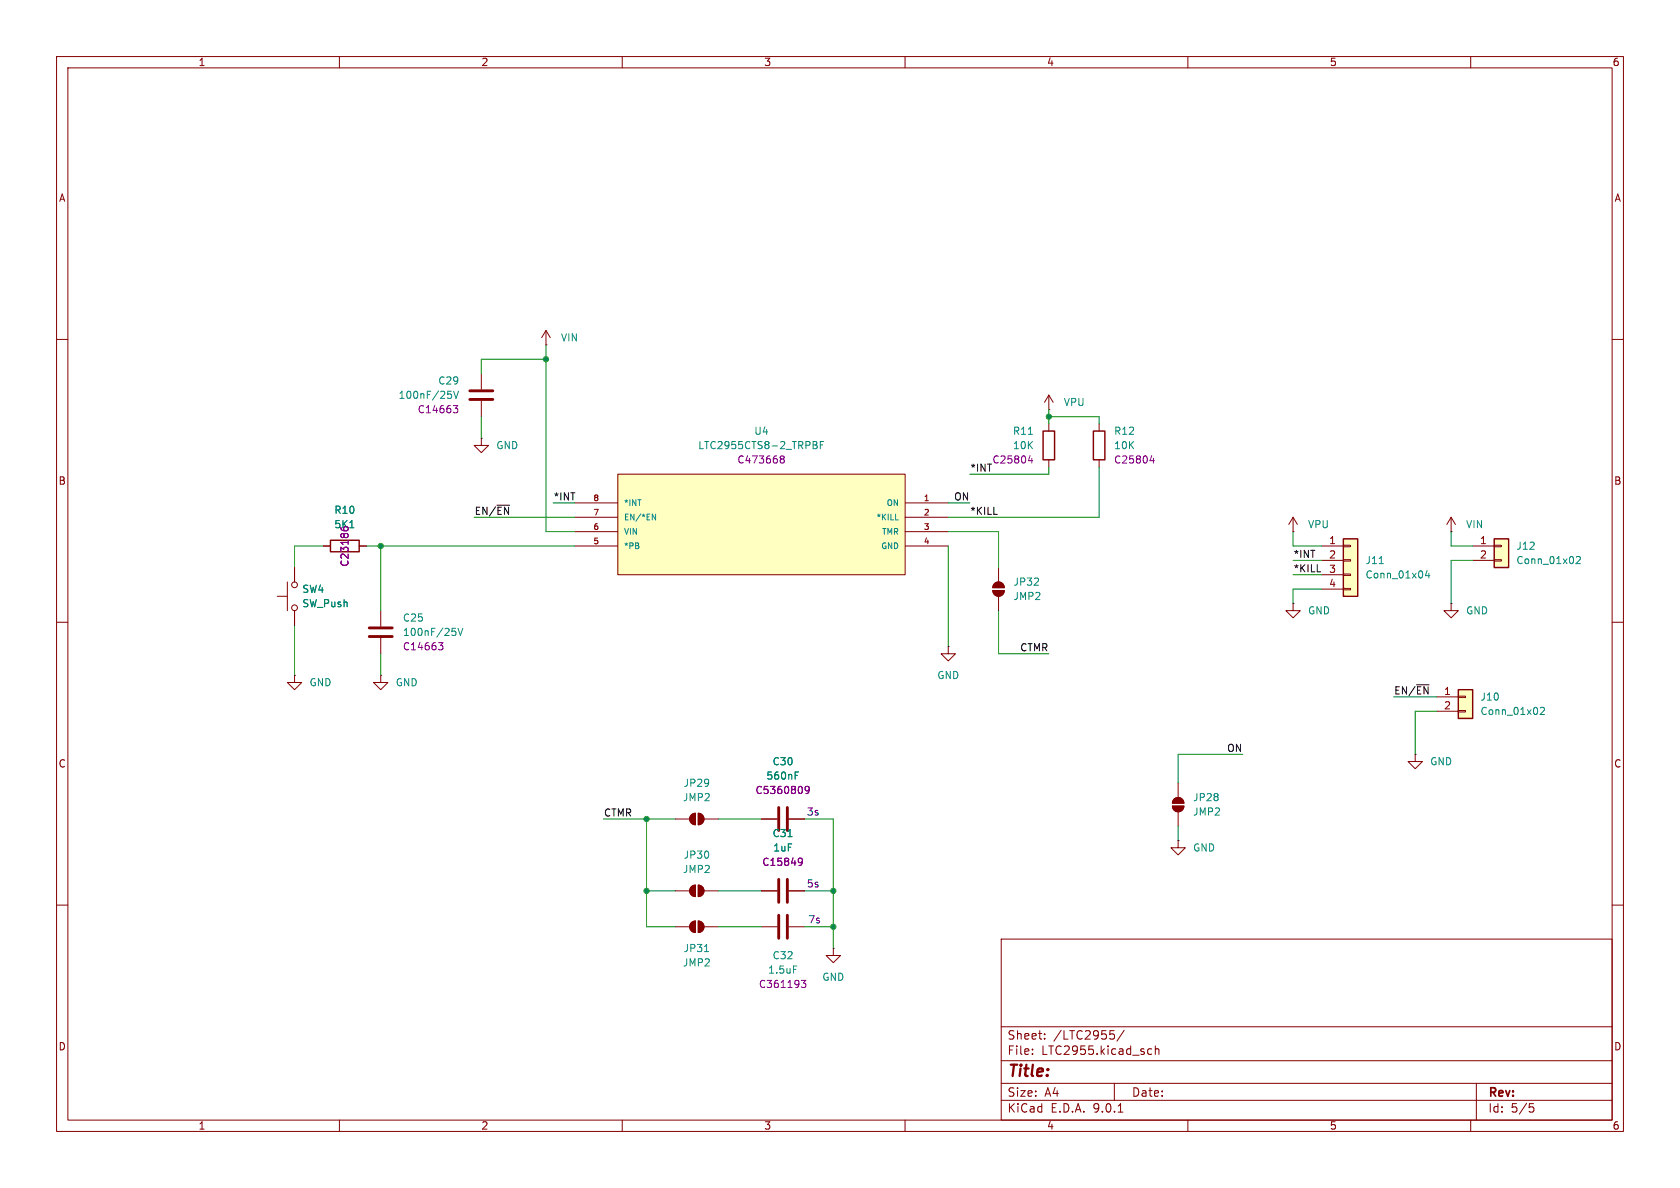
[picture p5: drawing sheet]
<svg xmlns="http://www.w3.org/2000/svg" width="297mm" height="210mm" viewBox="0 0 297 210" stroke-linecap="round" stroke-linejoin="round" font-family="sans-serif">
<path d="M0 0h297v210h-297z" fill="#fff" stroke="#fff" stroke-width=".18"/>
<g fill="none" stroke="#840000" stroke-width=".18">
<path d="M10 10h277v190h-277zM12 12h273v186h-273zM60 10v2M110 10v2M160 10v2M210 10v2M260 10v2M10 60h2M185.4 72.4h.1M185.4 69.9l-.7 1.2M185.4 69.9l.8 1.2M185.4 69.9v2.5"/>
<path d="M285 60h2M10 110h2M285 110h2M208.3 138.4v2.6M250.2 133.4v1.2h1.3l-1.3 1.3-1.3-1.3h1.3M250.2 133.4h.1M207.3 142.5h2a1.02 1.02 0 0 1-1 1 1.02 1.02 0 0 1-1-1zM207.6 141.3a1.02 1.02 0 0 1 1.1-.2 1.02 1.02 0 0 1 .6 .9h-2zM208.3 148.6v1.3h1.2l-1.2 1.2-1.3-1.2h1.3M208.3 148.6h.1M208.3 143.5v2.6M10 160h2"/>
<path d="M147.3 167.6v1.3h1.3l-1.3 1.3-1.3-1.3h1.3M147.3 167.6h.1M177 166h108v32h-108zM285 160h2M60 198v2M110 198v2M160 198v2M177 194.5h108M177 191.5h108M177 187.5h108M177 181.5h108M182.5 186.3v.1"/>
<path d="M182.5 185.5v.1M184.7 183.6v.1M184.7 182.8v.1M196.2 182.2h.8M196.7 182.8l.3 .3v.3l-.3 .3M197 191.5v3M197.7 196.6h.8M198.7 182.1l-1.2 2M203 186.3h.6M203 185.5h.6M204.2 185.5l.3-.1 .3 .1 .1 .9M204.2 184.9v1.5"/>
<path d="M210 198v2M260 198v2M261 191.5v6.5M270.4 195.1h.7M270.5 195.7h.4l.3 .3-.2 .5-.5 .1"/>
</g>
<g fill="#840000" stroke="#840000" stroke-width=".18">
<path d="M207.3 142.5h2a1.02 1.02 0 0 1-1 1 1.02 1.02 0 0 1-1-1z"/>
<path d="M207.6 141.3a1.02 1.02 0 0 1 1.1-.2 1.02 1.02 0 0 1 .6 .9h-2z"/>
</g>
<path d="M257.8 121.9h2.5v5.1h-2.5z" fill="#ffffc2"/>
<path d="M184.4 76.2h2v5.1h-2zM257.8 121.9h2.5v5.1h-2.5z" fill="none" stroke="#840000" stroke-width=".25"/>
<g fill="none" stroke="#840000" stroke-width=".18">
<path d="M185.4 74.9v1.3M185.4 81.3v1.3M256.5 94h.1M256.5 91.4l-.7 1.3M256.5 91.4l.8 1.3M256.5 91.4v2.6M67.3 119.4v1.3h1.3l-1.3 1.2-1.3-1.2h1.3M67.3 119.4h.1M228.6 106.7v1.3h1.3l-1.3 1.2-1.3-1.2h1.3M228.6 106.7h.1M256.5 106.7v1.3h1.3l-1.3 1.2-1.2-1.2h1.2M256.5 106.7h.1"/>
<path d="M254 123.2h3.8M254 125.7h3.8M257.8 123.1h1.3v.2h-1.3zM257.8 125.6h1.3v.3h-1.3zM119.4 157.5h2.5M122.2 156.8l.7-.3v2a1.02 1.02 0 0 1-.9-.6 1.02 1.02 0 0 1 .2-1.1zM123.4 156.5a1.02 1.02 0 0 1 1.1 1 1.02 1.02 0 0 1-1.1 1zM124.5 157.5h2.5"/>
</g>
<path d="M181.8 76.8h.7M272.3 125.2l.5-.2 .2 .4-.7 .9h.7" fill="none" stroke="#008484" stroke-width=".18"/>
<path d="M181.8 81.4h.8M182.4 81v.9" fill="none" stroke="#840084" stroke-width=".18"/>
<g fill="#840000" stroke="#840000" stroke-width=".18">
<path d="M123.4 156.5a1.02 1.02 0 0 1 1.1 1 1.02 1.02 0 0 1-1.1 1z"/>
<path d="M122.2 156.8l.7-.3v2a1.02 1.02 0 0 1-.9-.6 1.02 1.02 0 0 1 .2-1.1z"/>
</g>
<path d="M264.2 95.3h2.5v5h-2.5z" fill="#ffffc2"/>
<path d="M264.2 95.3h2.5v5h-2.5z" fill="none" stroke="#840000" stroke-width=".25"/>
<g fill="none" stroke="#840000" stroke-width=".18">
<path d="M228.6 94h.1M228.6 91.4l-.8 1.3M228.6 91.4l.8 1.3M228.6 91.4v2.6M260.3 96.5h3.9M260.3 99.1h3.9M264.2 96.4h1.2v.2h-1.2zM264.2 98.9h1.2v.3h-1.2zM67.3 108v2.7M67.3 112.8v2.8M175.5 104.4h2a1.02 1.02 0 0 1-1 1 1.02 1.02 0 0 1-1-1zM175.8 103.2a1.02 1.02 0 0 1 1.1-.2 1.02 1.02 0 0 1 .6 .9h-2z"/>
<path d="M176.5 100.3v2.6M176.5 105.4v2.6M119.4 144.8h2.5M122.2 144.1l.7-.3v2a1.02 1.02 0 0 1-.9-.6 1.02 1.02 0 0 1 .2-1.1zM123.4 143.8a1.02 1.02 0 0 1 1.1 1 1.02 1.02 0 0 1-1.1 1zM124.5 144.8h2.5"/>
</g>
<path d="M278.7 98.5l.4-.1 .3 .3-.8 .9h.8M79.9 111.1h.6M80.4 111.6l.2 .2v.3l-.2 .2M81 111.1l.4 1.2 .4-1.2" fill="none" stroke="#008484" stroke-width=".18"/>
<g fill="#840000" stroke="#840000" stroke-width=".18">
<path d="M123.4 143.8a1.02 1.02 0 0 1 1.1 1 1.02 1.02 0 0 1-1.1 1z"/>
<path d="M122.2 144.1l.7-.3v2a1.02 1.02 0 0 1-.9-.6 1.02 1.02 0 0 1 .2-1.1z"/>
<path d="M175.5 104.4h2a1.02 1.02 0 0 1-1 1 1.02 1.02 0 0 1-1-1z"/>
<path d="M175.8 103.2a1.02 1.02 0 0 1 1.1-.2 1.02 1.02 0 0 1 .6 .9h-2z"/>
</g>
<path d="M65.3 111h4M65.3 112.5h4" fill="none" stroke="#840000" stroke-width=".51"/>
<path d="M77.5 113.6h.8l-.4 .5 .3 .1 .1 .4-.2 .3h-.4" fill="none" stroke="#840084" stroke-width=".18"/>
<path d="M109.2 83.8h50.8v17.8h-50.8z" fill="#ffffc2"/>
<path d="M101.6 88.9h7.6M101.6 91.4h7.6M101.6 94h7.6M101.6 96.5h7.6M109.2 83.8h50.8v17.8h-50.8zM160 88.9h7.6M160 91.4h7.6M160 94h7.6M160 96.5h7.6" fill="none" stroke="#840000" stroke-width=".18"/>
<path d="M143.8 78l.6 .2v.2l-.2 .3M143.8 78.7h.4M144.2 78.7l.3 .2-.1 .3-.6 .1M145 78.7h.4M145.6 78h-.6v1.3M115.3 90.9l.6 1v-1M158.3 91.9h.5" fill="none" stroke="#008484" stroke-width=".18"/>
<path d="M138 81l.2 .1M138 80.7l.2-.1 .3 .1 .1 .2-.2 .2M138.2 81.1h.2M138.2 81.1l-.2 .2M138.4 81.1l.2 .3v.3l-.2 .2-.4-.2" fill="none" stroke="#840084" stroke-width=".18"/>
<path d="M237.5 95.3h2.5v10.1h-2.5z" fill="#ffffc2"/>
<path d="M193.3 76.2h2v5.1h-2zM58.4 95.5h5.1v2h-5.1zM237.5 95.3h2.5v10.1h-2.5z" fill="none" stroke="#840000" stroke-width=".25"/>
<g fill="none" stroke="#840000" stroke-width=".18">
<path d="M96.5 58.4l-.7 1.3M96.5 58.4l.8 1.3M96.5 58.4v2.6M85.1 77.5v1.2h1.3l-1.3 1.3-1.3-1.3h1.3M85.1 77.5h.1M85.1 66v2.8M85.1 70.9v2.8M96.5 61h.1M194.3 74.9v1.3M57.1 96.5h1.3M63.5 96.5h1.3M194.3 81.3v1.3"/>
<path d="M233.7 96.5h3.8M233.7 99.1h3.8M237.5 96.4h1.3v.2h-1.3zM237.5 98.9h1.3v.3h-1.3zM49 105.4h1.8M50.8 102.9v5.1M52.1 119.4v1.3h1.2l-1.2 1.2-1.3-1.2h1.3M52.1 119.4h.1M52.1 100.3v2.6M52.1 108v2.5M167.6 114.3v1.3h1.3l-1.3 1.2-1.2-1.2h1.2M167.6 114.3h.1"/>
<path d="M233.7 101.6h3.8M233.7 104.1h3.8M237.5 101.5h1.3v.2h-1.3zM237.5 104h1.3v.3h-1.3zM134.6 144.8h2.8M134.6 157.5h2.8M139.4 144.8h2.8M139.4 157.5h2.8M119.4 163.8h2.5M122.2 163.1l.7-.3v2a1.02 1.02 0 0 1-.9-.6 1.02 1.02 0 0 1 .2-1.1zM123.4 162.8a1.02 1.02 0 0 1 1.1 1 1.02 1.02 0 0 1-1.1 1zM124.5 163.8h2.5"/>
<path d="M134.6 163.8h2.8M139.4 163.8h2.8"/>
<circle cx="52.1" cy="107.4" r=".51"/>
<circle cx="52.1" cy="103.4" r=".51"/>
</g>
<path d="M79.2 69.2h.6M79.6 69.6l.2 .3v.3l-.2 .2M80.2 69.2l.4 1.2 .4-1.2M61.8 93.3h.8M243.8 99.6h.8M252.3 100.8l-.3 1h.8M252.6 101.3v.9M140.6 137.1h.4M140.6 136.5h.6M139.3 147.9h.7M124.6 168.2h.7M140.3 170.8h.6" fill="none" stroke="#008484" stroke-width=".18"/>
<path d="M80.1 71.7h.8l-.4 .5 .4 .1v.4l-.2 .3h-.4M203.3 81.4h.8M203.9 81v.9M143.1 139.6l-.3 .2h-.2l-.3-.2 .2-.5 .3-.1 .2 .1a.84 .84 0 0 1-.3 1.2h-.2M141.4 151.7l.4 .1a.84 .84 0 0 1-.3 1.2h-.3M141.8 152.3l-.2 .2h-.2M141.7 173.3h.8l-.5 .5 .4 .1v.5l-.2 .2-.5-.1" fill="none" stroke="#840084" stroke-width=".18"/>
<path d="M83.1 69.1h4M83.1 70.6h4M137.7 142.7v4.1M137.7 155.4v4.1M139.2 142.7v4.1M139.2 155.4v4.1M137.7 161.8v4.1M139.2 161.8v4.1" fill="none" stroke="#840000" stroke-width=".51"/>
<g fill="#840000" stroke="#840000" stroke-width=".18">
<path d="M123.4 162.8a1.02 1.02 0 0 1 1.1 1 1.02 1.02 0 0 1-1.1 1z"/>
<path d="M122.2 163.1l.7-.3v2a1.02 1.02 0 0 1-.9-.6 1.02 1.02 0 0 1 .2-1.1z"/>
</g>
<g fill="none" stroke="#008400" stroke-width=".18">
<path d="M85.1 73.7v3.8M96.5 61v33h5.1M96.5 63.5h-11.4v2.5M185.4 73.7h8.9v1.2M185.4 72.4v2.5M57.1 96.5h-5v3.8M64.8 96.5h36.8M67.3 96.5v11.5M83.8 91.4h17.8M97.8 88.9h3.8M167.6 88.9h3.8M167.6 94h8.9v6.3"/>
<path d="M167.6 96.5v17.8M185.4 82.6v1.2h-14M194.3 82.6v8.8h-26.7M228.6 94v2.5h5.1M228.6 99.1h5.1M256.5 94v2.5h3.8M260.3 99.1h-3.8v7.6M52.1 110.5v8.9M67.3 115.6v3.8M176.5 108v7.6h8.9M228.6 101.6h5.1M233.7 104.1h-5.1v2.6"/>
<path d="M219.7 133.4h-11.4v5M246.4 123.2h7.6M254 125.7h-3.8v7.7M106.7 144.8h12.7M114.3 144.8v19h5.1M114.3 157.5h5.1M127 144.8h7.6M127 157.5h7.6M142.2 144.8h5.1v22.8M142.2 157.5h5.1M208.3 146.1v2.5M127 163.8h7.6"/>
<path d="M142.2 163.8h5.1"/>
</g>
<g fill="#008400" stroke="#008400" stroke-width=".18">
<circle cx="185.4" cy="73.7" r=".46"/>
<circle cx="67.3" cy="96.5" r=".46"/>
<circle cx="96.5" cy="63.5" r=".46"/>
<circle cx="114.3" cy="144.8" r=".46"/>
<circle cx="114.3" cy="157.5" r=".46"/>
<circle cx="147.3" cy="157.5" r=".46"/>
<circle cx="147.3" cy="163.8" r=".46"/>
</g>
<text font-size="2.8" fill="#840000" x="178" y="190.9">Title:</text>
<g font-size="2.1" fill="#840000">
<text x="178" y="184">Sheet:</text>
<text x="186.2" y="184">/LTC2955/</text>
<text x="178" y="186.7">File:</text>
<text x="184.1" y="186.7">LTC2955.kicad_sch</text>
<text x="178" y="196.9">KiCad</text>
<text x="178" y="194.1">Size:</text>
<text x="184.7" y="194.1">A4</text>
<text x="185.7" y="196.9">E.D.A.</text>
<text x="193.3" y="196.9">9.0.1</text>
<text x="200" y="194.1">Date:</text>
<text x="263" y="194.3">Rev:</text>
<text x="263" y="196.9">Id:</text>
<text x="267.1" y="196.9">5/5</text>
</g>
<g font-size="1.8" fill="#840000">
<text x="35" y="11.9">1</text>
<text x="85" y="11.9">2</text>
<text x="135" y="11.9">3</text>
<text x="185" y="11.9">4</text>
<text x="235" y="11.9">5</text>
<text x="285" y="11.9">6</text>
<text x="10.3" y="35.9">A</text>
<text x="285.3" y="35.9">A</text>
<text x="10.3" y="85.9">B</text>
<text x="285.3" y="85.9">B</text>
<text x="234.9" y="96.3">1</text>
<text x="234.9" y="98.8">2</text>
<text x="234.9" y="101.3">3</text>
<text x="261.5" y="96.3">1</text>
<text x="261.5" y="98.8">2</text>
<text x="234.9" y="103.9">4</text>
<text x="255.2" y="125.5">2</text>
<text x="10.3" y="135.9">C</text>
<text x="285.3" y="135.9">C</text>
<text x="10.3" y="185.9">D</text>
<text x="285.3" y="185.9">D</text>
<text x="35" y="199.9">1</text>
<text x="85" y="199.9">2</text>
<text x="135" y="199.9">3</text>
<text x="185" y="199.9">4</text>
<text x="235" y="199.9">5</text>
<text x="285" y="199.9">6</text>
</g>
<g font-size="1.8" fill="#008484">
<text x="99.1" y="60.6">VIN</text>
<text x="70.4" y="70.7">100nF/25V</text>
<text x="77.4" y="68.2">C29</text>
<text x="188" y="72">VPU</text>
<text x="133.2" y="77.1">U4</text>
<text x="179" y="77.1">R11</text>
<text x="196.9" y="77.1">R12</text>
<text x="87.6" y="79.6">GND</text>
<text x="123.3" y="79.6">LTC2955CTS8-2_TRPBF</text>
<text x="179" y="79.6">10K</text>
<text x="196.9" y="79.6">10K</text>
<text x="59" y="91">R10</text>
<text x="231.1" y="93.6">VPU</text>
<text x="259.1" y="93.6">VIN</text>
<text x="241.3" y="99.9">J11</text>
<text x="268" y="99.9">Conn_01x02</text>
<text x="268" y="97.4">J12</text>
<text x="53.3" y="105">SW4</text>
<text x="53.3" y="107.5">SW_Push</text>
<text x="179.1" y="106.3">JMP2</text>
<text x="179.1" y="103.7">JP32</text>
<text x="241.3" y="102.5">Conn_01x04</text>
<text x="71.1" y="110.1">C25</text>
<text x="71.1" y="112.6">100nF/25V</text>
<text x="231.1" y="108.8">GND</text>
<text x="259.1" y="108.8">GND</text>
<text x="54.6" y="121.5">GND</text>
<text x="69.9" y="121.5">GND</text>
<text x="165.6" y="120.2">GND</text>
<text x="261.6" y="124.1">J10</text>
<text x="261.6" y="126.6">Conn_01x02</text>
<text x="136.5" y="135.5">C30</text>
<text x="252.7" y="135.5">GND</text>
<text x="120.6" y="141.8">JMP2</text>
<text x="120.8" y="139.3">JP29</text>
<text x="135.4" y="138">560nF</text>
<text x="210.8" y="141.8">JP28</text>
<text x="136.5" y="148.2">C31</text>
<text x="210.8" y="144.4">JMP2</text>
<text x="120.6" y="154.5">JMP2</text>
<text x="120.8" y="152">JP30</text>
<text x="136.6" y="150.7">1uF</text>
<text x="210.8" y="150.7">GND</text>
<text x="120.6" y="171">JMP2</text>
<text x="120.8" y="168.5">JP31</text>
<text x="135.7" y="172.3">1.5uF</text>
<text x="136.5" y="169.8">C32</text>
<text x="145.3" y="173.6">GND</text>
</g>
<g font-size="1.8" fill="#840084">
<text x="73.7" y="73.3">C14663</text>
<text x="130.3" y="82.1">C473668</text>
<text x="175.3" y="82.1">C25804</text>
<text x="196.9" y="82.1">C25804</text>
<text x="59" y="93.6">5K1</text>
<text x="61.8" y="100.3" transform="rotate(-90 61.8 100.3)">C23186</text>
<text x="71.1" y="115.2">C14663</text>
<text x="133.5" y="140.6">C5360809</text>
<text x="134.7" y="153.3">C15849</text>
<text x="134.1" y="174.9">C361193</text>
</g>
<g font-size="1.8">
<text x="171.4" y="83.5">*INT</text>
<text x="97.8" y="88.6">*INT</text>
<text x="168.6" y="88.6">ON</text>
<text x="83.8" y="91.1">EN/~{EN}</text>
<text x="171.4" y="91.1">*KILL</text>
<text x="228.6" y="101.3">*KILL</text>
<text x="228.6" y="98.7">*INT</text>
<text x="180.3" y="115.2">CTMR</text>
<text x="246.4" y="122.8">EN/~{EN} 1</text>
<text x="216.8" y="133">ON</text>
<text x="106.7" y="144.4">CTMR</text>
</g>
<g font-size="1.8" fill="#0000c2">
<text x="142.5" y="144.4">3s</text>
<text x="142.5" y="157.1">5s</text>
<text x="142.8" y="163.4">7s</text>
</g>
<g font-size="1.4" fill="#840000">
<text x="104.8" y="88.6">8</text>
<text x="163.2" y="88.6">1</text>
<text x="104.8" y="91.2">7</text>
<text x="104.8" y="93.7">6</text>
<text x="163.2" y="91.2">2</text>
<text x="163.2" y="93.7">3</text>
<text x="104.8" y="96.3">5</text>
<text x="163.2" y="96.3">4</text>
</g>
<g font-size="1.4" fill="#008484">
<text x="110.2" y="89.6">*INT</text>
<text x="156.6" y="89.6">ON</text>
<text x="110.2" y="92.2">EN/*EN</text>
<text x="110.2" y="94.7">VIN</text>
<text x="154.8" y="92.2">*KILL</text>
<text x="155.8" y="94.7">TMR</text>
<text x="110.2" y="97.3">*PB</text>
<text x="155.7" y="97.3">GND</text>
</g>
</svg>
